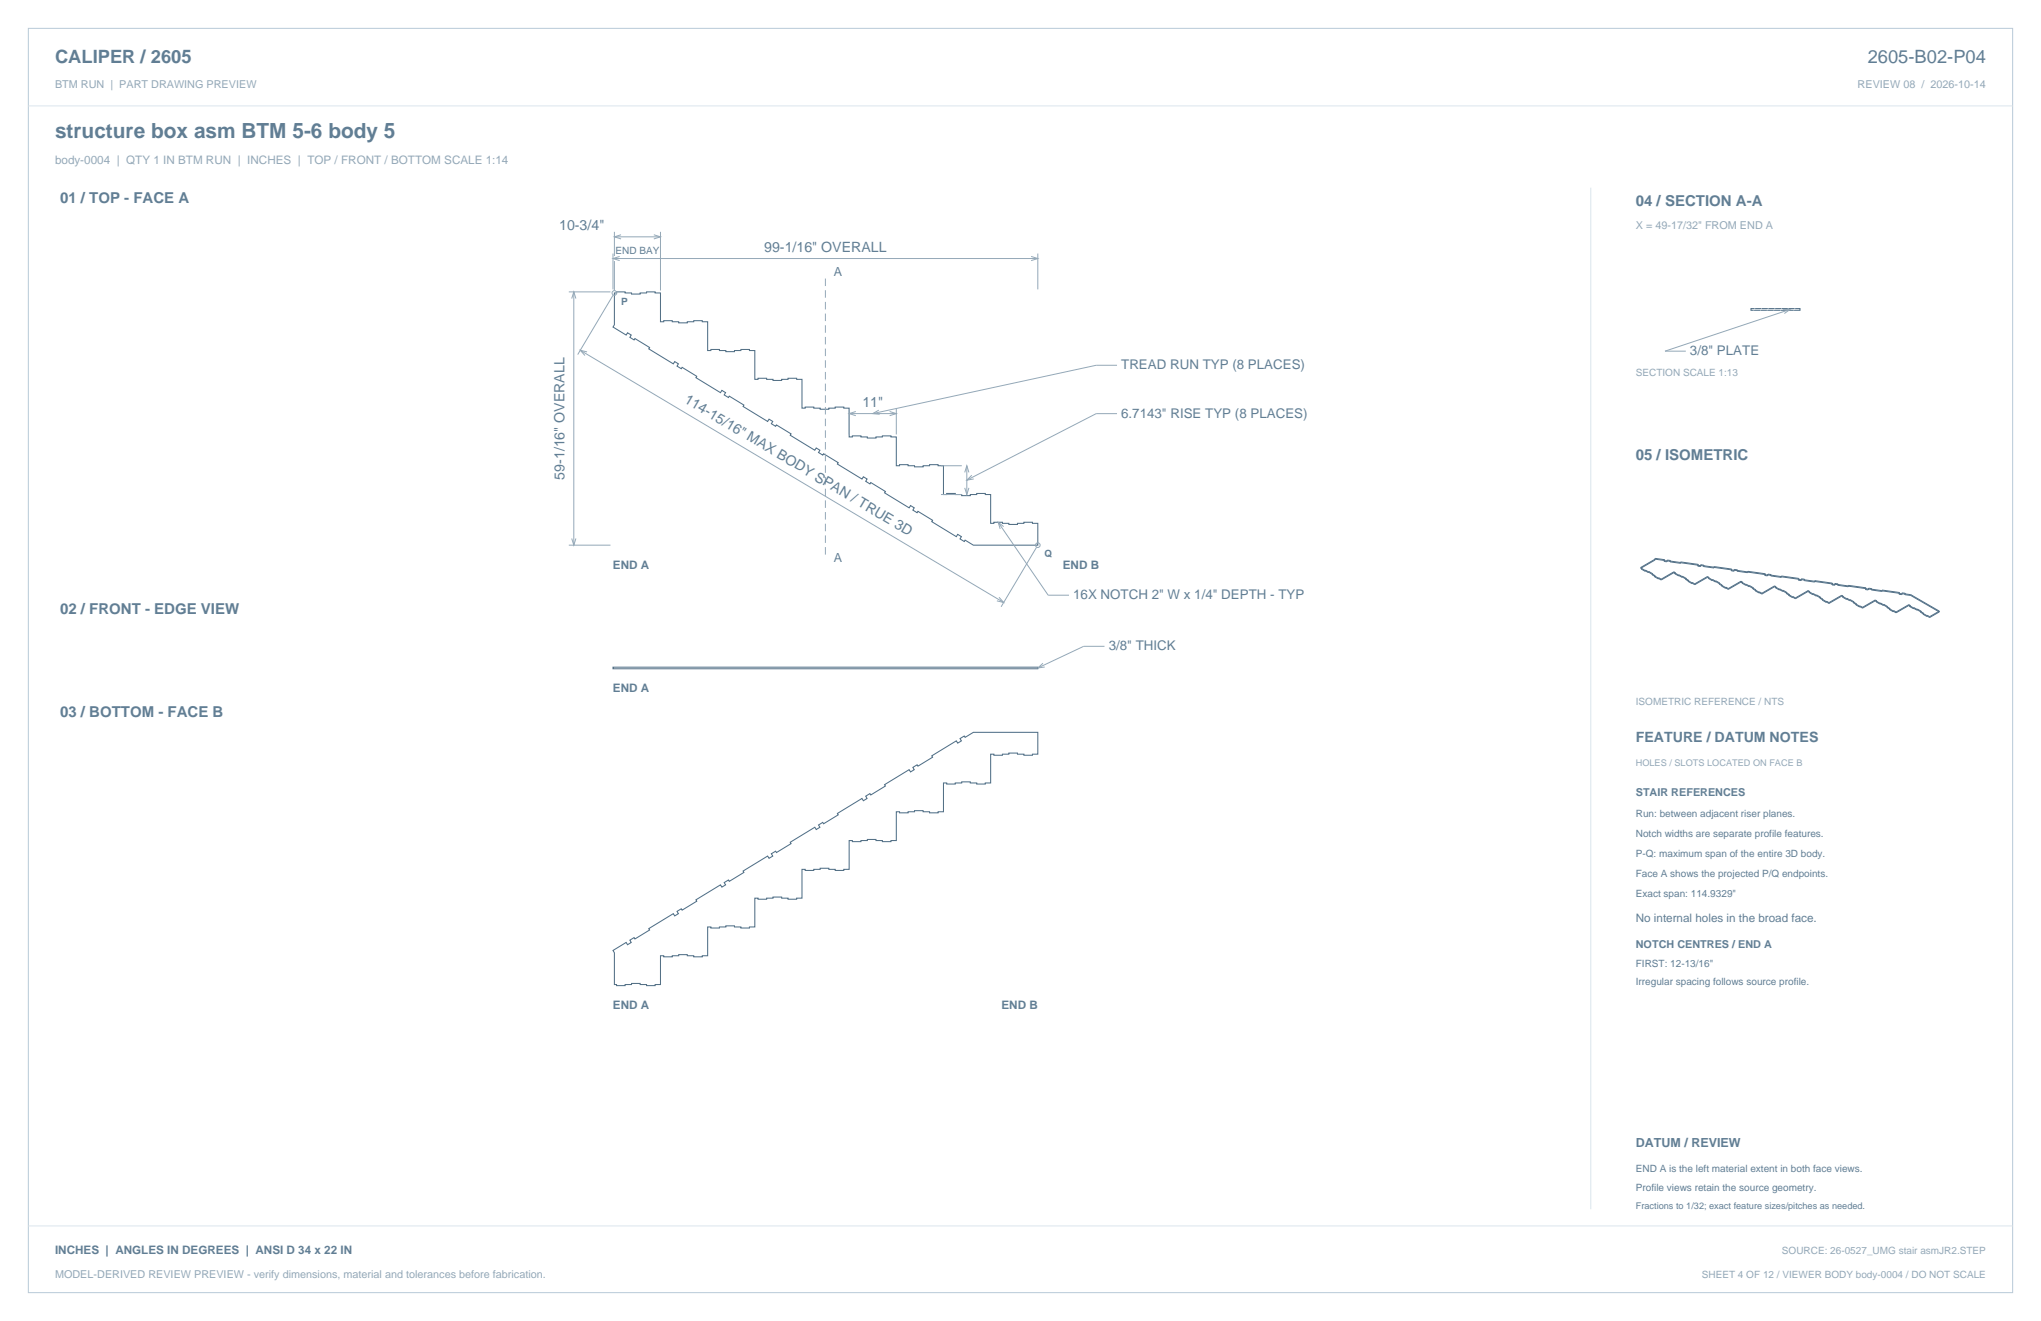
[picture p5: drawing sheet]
<svg xmlns="http://www.w3.org/2000/svg" width="864mm" height="559mm" viewBox="0 0 864 559" stroke-linecap="round" stroke-linejoin="round" font-family="sans-serif">
<path d="M12 12h839.6v534.8h-839.6z" fill="none" stroke="#b8cad8" stroke-width=".42"/>
<path d="M12 44.8h839.6M673.1 79.4v432.1" fill="none" stroke="#dbe5ed" stroke-width=".42"/>
<path d="M260 123.9h.9v-.4h3.6v.4h2.7v.5h3.7v-.5h2.7v-.4h3.6v.4h2.3v12.2h1.3v-.4h3.7v.4h2.7v.5h3.6v-.5h2.7v-.4h3.7v.4h2.2v12.2h1.4v-.5h3.6v.5h2.7v.5h3.7v-.5h2.7v-.5h3.6v.5h2.3v12.2h1.3v-.5h3.7v.5h2.7v.4h3.6v-.4h2.7v-.5h3.7v.5h2.2v12.2h1.4v-.5h3.6v.5h2.7v.4h3.7v-.4h2.7v-.5h3.6v.5h2.3v12.1h1.4v-.4h3.6v.4h2.7v.5h3.6v-.5h2.8v-.4h3.6v.4h2.3v12.2h1.3v-.4h3.6v.4h2.8v.5h3.6v-.5h2.7v-.4h3.6v.4h2.3v12.2h1.4v-.5h3.6v.5h2.7v.5h3.7v-.5h2.7v-.5h3.6v.5h2.3v12.2h1.3v-.5h3.7v.5h2.7v.4h3.6v-.4h2.7v-.5h3.7v.5h2.2v9.2h-27.3l-3.4-2.1-.4 .6-1.8-1.1 .6-1-1.6-1-.6 1-10.4-6.3 .4-.6-6.2-3.8-.4 .6-1.7-1.1 .5-1-1.5-.9-.6 .9-10.4-6.3 .3-.6-6.2-3.8-.3 .6-1.8-1.1 .6-1-1.6-.9-.6 .9-10.4-6.3 .4-.6-6.2-3.8-.4 .6-1.8-1.1 .6-.9-1.5-1-.6 1-10.4-6.4 .3-.6-6.2-3.7-.3 .5-1.8-1.1 .6-.9-1.6-1-.6 1-10.4-6.4 .4-.5-6.2-3.8-.4 .6-1.8-1.1 .6-1-1.6-1-.5 1-10.4-6.3 .3-.6-6.2-3.8-.3 .6-1.8-1.1 .6-1-1.6-.9-.6 .9-10.4-6.3 .4-.6-6.2-3.8-.4 .6-1.8-1.1 .6-1-1.6-.9-.6 .9-5.5-3.4 .6-.9zM259.4 402.1l5.5-3.4 .6 .9 1.6-.9-.6-1 1.8-1.1 .4 .6 6.2-3.8-.4-.6 10.4-6.3 .6 1 1.6-1-.6-1 1.8-1.1 .3 .6 6.2-3.8-.3-.6 10.4-6.3 .5 1 1.6-1-.6-1 1.8-1.1 .4 .6 6.2-3.8-.4-.5 10.4-6.4 .6 1 1.6-1-.6-.9 1.8-1.1 .3 .5 6.2-3.7-.3-.6 10.4-6.4 .6 1 1.5-1-.6-.9 1.8-1.1 .4 .6 6.2-3.8-.4-.6 10.4-6.3 .6 .9 1.6-.9-.6-1 1.8-1.1 .3 .6 6.2-3.8-.3-.6 10.4-6.3 .6 .9 1.5-.9-.5-1 1.7-1.1 .4 .6 6.2-3.8-.4-.6 10.4-6.3 .6 1 1.6-1-.6-1 1.8-1.1 .4 .6 3.4-2.1h27.3v9.2h-2.2v.5h-3.7v-.5h-2.7v-.4h-3.6v.4h-2.7v.5h-3.7v-.5h-1.3v12.2h-2.3v.5h-3.6v-.5h-2.7v-.5h-3.7v.5h-2.7v.5h-3.6v-.5h-1.4v12.2h-2.3v.4h-3.6v-.4h-2.7v-.5h-3.6v.5h-2.8v.4h-3.6v-.4h-1.3v12.2h-2.3v.4h-3.6v-.4h-2.8v-.5h-3.6v.5h-2.7v.4h-3.6v-.4h-1.4v12.2h-2.3v.4h-3.6v-.4h-2.7v-.5h-3.7v.5h-2.7v.4h-3.6v-.4h-1.4v12.1h-2.2v.5h-3.7v-.5h-2.7v-.4h-3.6v.4h-2.7v.5h-3.7v-.5h-1.3v12.2h-2.3v.5h-3.6v-.5h-2.7v-.5h-3.7v.5h-2.7v.5h-3.6v-.5h-1.4v12.2h-2.2v.4h-3.7v-.4h-2.7v-.5h-3.6v.5h-2.7v.4h-3.7v-.4h-1.3v12.2h-2.3v.4h-3.6v-.4h-2.7v-.5h-3.7v.5h-2.7v.4h-3.6v-.4h-.9v-13.5z" fill="none" stroke="#536f85" stroke-width=".44"/>
<g fill="none" stroke="#93a8b9" stroke-width=".42">
<path d="M260 98.1v10.2M262.8 99.3l-2.8 .9 2.8 .9M276.6 99.3l2.9 .9-2.9 .9M279.5 98.1v24.8M259.4 107.2v15.2M259.4 109.4h179.7M260 110.4v12.5M260 100.2h19.5M262.2 108.5l-2.8 .9 2.8 .8M436.3 108.5l2.8 .9-2.8 .8M439.1 107.2v15.2M240.7 123.5h17.6"/>
<path d="M241.9 126.3l.9-2.8 .9 2.8M242.8 123.5v107.1M259.4 124.8l-15 25.2M245.5 148.2l179.2 106.7M248.4 148.9l-2.9-.7 2 2.2M472.6 154.5h-8.8l-94.5 20.5M359.3 172.8v11M359.3 175h20M362.1 174.1l-2.8 .9 2.8 .8M371.8 173.5l-2.5 1.5 2.9 .2M376.4 174.1l2.9 .9-2.9 .8M379.3 172.8v11"/>
<path d="M472.6 175h-8.8l-54.7 28.1M398.2 197h8.8M408.2 199.8l.9-2.8 .9 2.8M409.1 197v12.2M398.2 209.2h8.8M408.2 206.4l.9 2.8 .9-2.8M411.2 201l-2.1 2.1 2.9-.5M240.7 230.6h17.6M241.9 227.8l.9 2.8 .9-2.8M422.3 220.9l21.2 30.9h8.8M424.7 222.8l-2.4-1.9 .9 2.9M438.6 231.5l-15 25.2"/>
<path d="M422.7 252.7l2 2.2-2.9-.7M467.3 273.4h-8.8l-19.4 9.2M441.3 280.6l-2.2 2 3-.4"/>
<circle cx="260" cy="123.9" r=".99"/>
<circle cx="439.1" cy="230.6" r=".99"/>
</g>
<path d="M349.2 117.8v118.1" fill="none" stroke="#93a8b9" stroke-width=".42" stroke-dasharray="3.2 1.8" stroke-linecap="butt"/>
<path d="M259.4 282.2h179.7v.7h-179.7z" fill="none" stroke="#536f85" stroke-width=".42"/>
<path d="M740.9 130.5h20.7v.8h-20.7z" fill-rule="evenodd" fill="#f2f6f9" stroke="#536f85" stroke-width=".42"/>
<path d="M742.7 130.5l-.8 .8M745.5 130.5l-.7 .8M748.3 130.5l-.7 .8M751.1 130.5l-.7 .8M754 130.5l-.8 .8M756.8 130.5l-.8 .8M759.6 130.5l-.7 .8M12 518.6h839.6" fill="none" stroke="#dbe5ed" stroke-width=".42"/>
<path d="M754.5 131l2.9-.1-2.4 1.7M757.4 130.9l-52.9 17.6h8.8" fill="none" stroke="#93a8b9" stroke-width=".42"/>
<g fill="none" stroke="#536f85" stroke-width=".42">
<path d="M700.2 236.6l-5.9 3.4M700.2 236.6v.3M700.2 236.9l-5.9 3.5M700.4 236.5l3.9 .6M700.4 236.2v.3M700.4 236.2l3.9 .6M700.4 236.5l-.2 .4M700.4 236.2l-.2 .4M704.2 237.1l1.1 .2M704.2 237.5l1.1 .2M704.2 237.1v.4M704.3 237.1l-.1 .4"/>
<path d="M704.3 236.8v.3M704.3 236.8l-.1 .3M705.3 237.3v.4M705.5 236.9v.4M705.5 237.3l1.2 .1M705.5 236.9l1.2 .2M705.5 237.3l-.2 .4M705.5 236.9l-.2 .4M706.6 237.7l4.4 .6M706.6 237.3l4.4 .6M706.6 237.3v.4M706.7 237.1l-.1 .2"/>
<path d="M706.7 237.4l-.1 .3M706.7 237.1v.3M711 237.9v.4M711.1 238l7.4 1.1M711.1 237.7l7.4 1M711.1 238l-.1 .3M711.1 237.7v.3M711.1 237.7l-.1 .2M718.4 239.1l1.1 .2M718.4 239.1v.4M718.4 239.5l1.1 .1M718.5 238.7l-.1 .4"/>
<path d="M718.5 238.7v.4M718.5 239.1l-.1 .4M719.5 239.3v.3M719.7 239.2l1.2 .2M719.7 238.9l1.2 .2M719.7 238.9v.3M719.7 238.9l-.2 .4M719.7 239.2l-.2 .4M720.8 239.3l4.4 .6M720.8 239.7l4.4 .6M720.8 239.3v.4M720.9 239.1v.3"/>
<path d="M720.9 239.1l-.1 .2M720.9 239.4l-.1 .3M725.2 239.9v.4M725.3 239.7l7.4 1M725.3 239.7v.3M725.3 239.7l-.1 .2M694.3 240v.4M694.3 240.4l.4 .2M694.3 240l.4 .3M694.5 240.7l1.6 .9M694.5 240.4v.3M694.5 240.4l1.6 .9"/>
<path d="M694.7 240.3l-.2 .1M694.7 240.6l-.2 .1M694.7 240.3v.3M696.1 241.3v.3M696.3 241.5l-.2 .1M696.3 241.5l1.2 .7M696.3 241.2v.3M696.3 241.2l-.2 .1M696.3 241.2l1.2 .7M697.5 241.9v.3M697.7 241.8l1.6 .9M697.7 242.1l-.2 .1"/>
<path d="M697.7 241.8l-.2 .1M697.7 242.1l1.6 .9M697.7 241.8v.3M699.1 243.2l1.2 .6M699.1 242.8v.4M699.1 242.8l1.2 .7M699.3 242.7l-.2 .1M699.3 242.7v.3M699.3 243l-.2 .2M700.1 244l1.6 .9M700.1 243.6v.4M700.1 243.6l1.6 .9"/>
<path d="M700.3 243.8l-.2 .2M700.3 243.5v.3M700.3 243.5l-.2 .1M701.7 244.5v.4M701.9 244.8l1 .5M701.9 244.4l-.2 .1M701.9 244.4l1 .6M701.9 244.8l-.2 .1M701.9 244.4v.4M702.9 245v.3M708.3 241.9l.6 .3M708.3 241.9l-5.4 3.1"/>
<path d="M708.3 242.2l.6 .4M708.3 241.9v.3M708.3 242.2l-5.4 3.1M708.7 242.4l1.6 .9M708.7 242.4v.3M708.7 242.7l1.6 .9M708.9 242.2v.4M708.9 242.2l-.2 .2M708.9 242.6l-.2 .1M710.3 243.3v.3M710.5 243.2l-.2 .1M710.5 243.2l1.2 .7"/>
<path d="M710.5 243.5l-.2 .1M710.5 243.5l1.2 .7M710.5 243.2v.3M711.7 243.9v.3M711.9 243.7l1.6 1M711.9 244.1l1.6 .9M711.9 243.7l-.2 .2M711.9 244.1l-.2 .1M711.9 243.7v.4M713.3 244.8l1.2 .7M713.3 245.1l1.2 .7M713.3 244.8v.3"/>
<path d="M713.5 244.7v.3M713.5 245l-.2 .1M713.5 244.7l-.2 .1M714.3 245.6l1.6 .9M714.3 245.9l1.6 1M714.3 245.6v.3M714.5 245.5l-.2 .1M714.5 245.8l-.2 .1M714.5 245.5v.3M715.9 246.5v.4M716.1 246.4v.4M716.1 246.4l1 .6"/>
<path d="M716.1 246.4l-.2 .1M716.1 246.8l1 .5M716.1 246.8l-.2 .1M717.1 247v.3M722.5 243.9l-5.4 3.1M722.5 243.9l.6 .3M722.5 244.2l.6 .4M722.5 243.9v.3M722.5 244.2l-5.4 3.1M722.9 244.7l1.6 .9M722.9 244.3l1.6 1M722.9 244.3v.4"/>
<path d="M723.1 244.2v.4M723.1 244.2l-.2 .1M723.1 244.6l-.2 .1M724.5 245.3v.3M724.7 245.2l1.2 .6M724.7 245.2l-.2 .1M724.7 245.5l1.2 .7M724.7 245.5l-.2 .1M724.7 245.2v.3M725.3 240l7.4 1.1M725.3 240l-.1 .3M725.9 245.8v.4"/>
<path d="M726.1 245.7v.4M726.1 245.7l-.2 .1M726.1 245.7l1.6 1M726.1 246.1l1.6 .9M726.1 246.1l-.2 .1M727.5 246.8l1.2 .7M727.5 247.1l1.2 .7M727.5 246.8v.3M727.7 246.7l-.2 .1M727.7 246.7v.3M727.7 247l-.2 .1M728.5 247.6v.3"/>
<path d="M728.5 247.9l1.6 1M728.5 247.6l1.6 .9M728.7 247.8l-.2 .1M728.7 247.5l-.2 .1M728.7 247.5v.3M730.1 248.5v.4M730.3 248.7l-.2 .2M730.3 248.4l1 .6M730.3 248.7l1 .6M730.3 248.4v.3M730.3 248.4l-.2 .1M731.3 249v.3"/>
<path d="M732.6 241.1l1.1 .2M732.6 241.5l1.1 .1M732.6 241.1v.4M732.7 240.7v.4M732.7 241.1l-.1 .4M732.7 240.7l-.1 .4M733.7 241.3v.3M733.9 241.2l-.2 .4M733.9 241.2l1.2 .2M733.9 240.9l1.2 .2M733.9 240.9l-.2 .4M733.9 240.9v.3"/>
<path d="M735 241.3l4.4 .6M735 241.6l4.4 .7M735 241.3v.3M735.1 241.4l-.1 .2M735.1 241.1l-.1 .2M735.1 241.1v.3M736.7 245.9v.3M736.7 246.2l-5.4 3.1M736.7 245.9l.6 .3M736.7 246.2l.6 .4M736.7 245.9l-5.4 3.1M737.1 246.3v.4"/>
<path d="M737.1 246.7l1.6 .9M737.1 246.3l1.6 1M737.3 246.2v.4M737.3 246.2l-.2 .1M737.3 246.6l-.2 .1M738.7 247.3v.3M738.9 247.1v.4M738.9 247.5l-.2 .1M738.9 247.1l1.2 .7M738.9 247.5l1.2 .7M738.9 247.1l-.2 .2M739.4 241.9v.4"/>
<path d="M739.5 242l7.4 1M739.5 241.7l7.4 1M739.5 242l-.1 .3M739.5 241.7l-.1 .2M739.5 241.7v.3M740.1 247.8v.4M740.3 247.7v.4M740.3 248.1l-.2 .1M740.3 247.7l1.6 .9M740.3 248.1l1.6 .9M740.3 247.7l-.2 .1M741.7 248.8l1.2 .6"/>
<path d="M741.7 249.1l1.2 .7M741.7 248.8v.3M741.9 248.6v.4M741.9 248.6l-.2 .2M741.9 249l-.2 .1M742.7 249.9l1.6 .9M742.7 249.6v.3M742.7 249.6l1.6 .9M742.9 249.4l-.2 .2M742.9 249.4v.4M742.9 249.8l-.2 .1M744.3 250.5v.3"/>
<path d="M744.5 250.4l-.2 .1M744.5 250.7l-.2 .1M744.5 250.4l1 .6M744.5 250.7l1 .6M744.5 250.4v.3M745.5 251v.3M746.8 243.1l1.1 .2M746.8 243.4l1.1 .2M746.8 243.1v.3M746.9 243l-.1 .4M746.9 242.7v.3M746.9 242.7l-.1 .4"/>
<path d="M747.9 243.3v.3M748 243.2l1.3 .2M748 242.9v.3M748 242.9l1.3 .1M748 242.9l-.1 .4M748 243.2l-.1 .4M749.2 243.3l4.4 .6M749.2 243.6l4.4 .6M749.2 243.3v.3M749.3 243l-.1 .3M749.3 243v.4M749.3 243.4l-.1 .2"/>
<path d="M750.9 247.8l.6 .4M750.9 248.2l.6 .3M750.9 247.8l-5.4 3.2M750.9 248.2l-5.4 3.1M750.9 247.8v.4M751.3 248.7l1.6 .9M751.3 248.3l1.6 .9M751.3 248.3v.4M751.5 248.5l-.2 .2M751.5 248.2v.3M751.5 248.2l-.2 .1M752.9 249.2v.4"/>
<path d="M753.1 249.1l-.2 .1M753.1 249.1l1.2 .7M753.1 249.5l1.2 .7M753.1 249.1v.4M753.1 249.5l-.2 .1M753.6 243.9v.3M753.7 243.7l7.4 1M753.7 244l8.4 1.2M753.7 244l-.1 .2M753.7 243.7v.3M753.7 243.7l-.1 .2M754.3 249.8v.4"/>
<path d="M754.5 250l1.6 1M754.5 250l-.2 .2M754.5 249.7v.3M754.5 249.7l-.2 .1M754.5 249.7l1.6 .9M755.9 250.7v.4M755.9 250.7l1.2 .7M755.9 251.1l1.2 .7M756.1 250.6l-.2 .1M756.1 251l-.2 .1M756.1 250.6v.4M756.9 251.9l1.6 .9"/>
<path d="M756.9 251.5l1.6 1M756.9 251.5v.4M757.1 251.4v.4M757.1 251.4l-.2 .1M757.1 251.8l-.2 .1M758.5 252.5v.3M758.7 252.4v.3M758.7 252.4l1 .5M758.7 252.7l-.2 .1M758.7 252.7l1 .6M758.7 252.4l-.2 .1M759.7 252.9v.4"/>
<path d="M761 245.4l1.1 .2M761.1 244.7l-.1 .7M762.1 245.2v.4M762.2 244.8l1.3 .2M762.2 245.2l1.3 .2M762.2 244.8v.4M762.2 244.8l-.1 .4M762.2 245.2l-.1 .4M763.4 245.3l4.4 .6M763.4 245.6l4.4 .6M763.4 245.3v.3M763.5 245v.4"/>
<path d="M763.5 245l-.1 .3M763.5 245.4l-.1 .2M765.1 250.2l.6 .3M765.1 249.8l.6 .4M765.1 249.8v.4M765.1 249.8l-5.4 3.1M765.1 250.2l-5.4 3.1M765.5 250.3v.3M765.5 250.6l1.6 1M765.5 250.3l1.6 .9M765.7 250.2l-.2 .1M765.7 250.5l-.2 .1"/>
<path d="M765.7 250.2v.3M767.1 251.2v.4M767.3 251.4l1.2 .7M767.3 251.1l1.2 .7M767.3 251.4l-.2 .2M767.3 251.1l-.2 .1M767.3 251.1v.3M767.8 245.9v.3M767.9 245.6l7.4 1.1M767.9 246l8.4 1.2M767.9 245.6v.4M767.9 245.6l-.1 .3"/>
<path d="M767.9 246l-.1 .2M768.5 251.8v.3M768.7 252l-.2 .1M768.7 251.7v.3M768.7 252l1.6 1M768.7 251.7l1.6 .9M768.7 251.7l-.2 .1M770.1 252.7v.4M770.1 253.1l1.2 .7M770.1 252.7l1.2 .7M770.3 253l-.2 .1M770.3 252.6v.4"/>
<path d="M770.3 252.6l-.2 .1M771.1 253.5v.4M771.1 253.9l1.6 .9M771.1 253.5l1.6 1M771.3 253.4v.4M771.3 253.4l-.2 .1M771.3 253.8l-.2 .1M772.7 254.5v.3M772.9 254.7l1 .6M772.9 254.3l1 .6M772.9 254.3l-.2 .2M772.9 254.7l-.2 .1"/>
<path d="M772.9 254.3v.4M773.9 254.9v.4M775.2 247.4l1.1 .2M775.3 246.7l-.1 .7M776.3 247.2v.4M776.4 246.8l1.3 .2M776.4 247.2l1.3 .2M776.4 247.2l-.1 .4M776.4 246.8v.4M776.4 246.8l-.1 .4M777.6 247.2l4.4 .7M777.6 247.6l4.4 .6"/>
<path d="M777.6 247.2v.4M777.7 247v.4M777.7 247l-.1 .2M777.7 247.4l-.1 .2M779.3 251.8l.6 .4M779.3 252.2l.6 .3M779.3 251.8l-5.4 3.1M779.3 252.2l-5.4 3.1M779.3 251.8v.4M779.7 252.6l1.6 .9M779.7 252.3l1.6 .9M779.7 252.3v.3"/>
<path d="M779.9 252.2l-.2 .1M779.9 252.5l-.2 .1M779.9 252.2v.3M781.3 253.2v.3M781.5 253.1l1.2 .7M781.5 253.1v.3M781.5 253.4l1.2 .7M781.5 253.4l-.2 .1M781.5 253.1l-.2 .1M782 247.9v.3M782.1 247.6l7.4 1.1M782.1 248l7.4 1"/>
<path d="M782.1 247.6v.4M782.1 248l-.1 .2M782.1 247.6l-.1 .3M782.7 253.8v.3M782.9 253.7l1.6 .9M782.9 253.7v.3M782.9 254l1.6 .9M782.9 253.7l-.2 .1M782.9 254l-.2 .1M784.3 254.7l1.2 .7M784.3 255.1l1.2 .6M784.3 254.7v.4"/>
<path d="M784.5 254.6l-.2 .1M784.5 254.6v.3M784.5 254.9l-.2 .2M785.3 255.9l1.6 .9M785.3 255.5l1.6 .9M785.3 255.5v.4M785.5 255.4l-.2 .1M785.5 255.7l-.2 .2M785.5 255.4v.3M786.9 256.4v.4M787.1 256.3l1 .6M787.1 256.3l-.2 .1"/>
<path d="M787.1 256.7l1 .6M787.1 256.3v.4M787.1 256.7l-.2 .1M788.1 256.9v.4M789.4 249.1l1.1 .1M789.4 249.4l1.1 .2M789.4 249.1v.3M789.5 249l-.1 .4M789.5 248.7v.3M789.5 248.7l-.1 .4M790.5 249.2v.4M790.6 248.8l1.3 .2"/>
<path d="M790.6 249.2l1.3 .1-.1 .3M790.6 248.8l-.1 .4M790.6 249.2l-.1 .4M790.6 248.8v.4M791.8 249.6l4.4 .6M791.9 249l-.1 .6M791.9 249l-.1 .2 4.4 .6M793.5 253.8l.6 .3M793.5 254.1l.6 .4M793.5 253.8l-5.4 3.1M793.5 253.8v.3M793.5 254.1l-5.4 3.2"/>
<path d="M793.9 254.6l1.6 .9M793.9 254.3l1.6 .9M793.9 254.3v.3M794.1 254.5l-.2 .1M794.1 254.1v.4M794.1 254.1l-.2 .2M795.5 255.2v.3M795.7 255.1l1.2 .7M795.7 255.1l-.2 .1M795.7 255.4l1.2 .7M795.7 255.4l-.2 .1M795.7 255.1v.3"/>
<path d="M796.2 249.8v.4M796.3 249.6v.4M796.3 249.6l7.4 1M796.3 250l7.4 1M796.3 250l-.1 .2M796.3 249.6l-.1 .2M796.9 255.8v.3M797.1 256l1.6 .9M797.1 256l-.2 .1M797.1 255.6l-.2 .2M797.1 255.6v.4M797.1 255.6l1.6 1"/>
<path d="M798.5 256.7l1.2 .7M798.5 257l1.2 .7M798.5 256.7v.3M798.7 256.9l-.2 .1M798.7 256.6v.3M798.7 256.6l-.2 .1M799.5 257.8l1.6 1M799.5 257.5l1.6 .9M799.5 257.5v.3M799.7 257.7l-.2 .1M799.7 257.4v.3M799.7 257.4l-.2 .1"/>
<path d="M801.1 258.4v.4M801.3 258.3l1 .6M801.3 258.7l1 .5M801.3 258.7l-.2 .1M801.3 258.3l-.2 .1M801.3 258.3v.4M802.3 258.9v.3M803.6 251l1.1 .2M803.6 251.4l1.1 .1M803.6 251v.4M803.7 250.6l-.1 .4M803.7 251l-.1 .4"/>
<path d="M803.7 250.6v.4M804.7 251.2v.3M804.8 250.8l1.3 .2M804.8 251.1l1.3 .2M804.8 251.1l-.1 .4M804.8 250.8l-.1 .4M804.8 250.8v.3M806 251.6l2.5 .3M806 251.2v.4M806 251.2l2.5 .4M806.1 251l-.1 .2M806.1 251.3l-.1 .3"/>
<path d="M806.1 251v.3M807.7 255.8l-5.4 3.1M807.7 256.1l.6 .4M807.7 255.8l.6 .3M807.7 255.8v.3M807.7 256.1l-5.4 3.1M808.1 256.6l1.6 .9M808.1 256.2l1.6 1M808.1 256.2v.4M808.3 256.5l-.2 .1M808.3 256.1l-.2 .1M808.3 256.1v.4"/>
<path d="M808.5 251.6v.3M808.5 251.6l12.1 6.9M808.5 251.9l12.1 7M809.7 257.2v.3M809.9 257.1v.3M809.9 257.1l-.2 .1M809.9 257.4l1.2 .7M809.9 257.4l-.2 .1M809.9 257.1l1.2 .6M811.1 257.7v.4M811.3 258l-.2 .1M811.3 258l1.6 .9"/>
<path d="M811.3 257.6l-.2 .1M811.3 257.6v.4M811.3 257.6l1.6 1M812.7 259l1.2 .7M812.7 258.7v.3M812.7 258.7l1.2 .7M812.9 258.6l-.2 .1M812.9 258.9l-.2 .1M812.9 258.6v.3M813.7 259.5v.3M813.7 259.8l1.6 1M813.7 259.5l1.6 .9"/>
<path d="M813.9 259.7l-.2 .1M813.9 259.4l-.2 .1M813.9 259.4v.3M820.6 258.9l-4.1 2.3M820.6 258.5v.4M820.6 258.5l-4.1 2.4M815.3 260.4v.4M815.5 260.6l1 .6M815.5 260.3v.3M815.5 260.3l-.2 .1M815.5 260.3l1 .6M815.5 260.6l-.2 .2"/>
<path d="M816.5 260.9v.3"/>
</g>
<text font-size="8.8" fill="#617e94" x="23.3" y="58.2">structure box asm BTM 5-6 body 5</text>
<g font-size="7.8" fill="#617e94">
<text x="23.3" y="26.8">CALIPER / 2605</text>
<text x="790.3" y="26.8">2605-B02-P04</text>
</g>
<g font-size="6.3" fill="#617e94">
<text x="25.4" y="86.1">01 / TOP - FACE A</text>
<text x="692.1" y="87.1">04 / SECTION A-A</text>
<text x="692.1" y="194.4">05 / ISOMETRIC</text>
<text x="25.4" y="259.6">02 / FRONT - EDGE VIEW</text>
<text x="25.4" y="303.4">03 / BOTTOM - FACE B</text>
</g>
<g font-size="6" fill="#617e94">
<text x="236.6" y="97.4">10-3/4&quot;</text>
<text x="323.4" y="106.5">99-1/16&quot; OVERALL</text>
<text x="289.2" y="170.1" transform="rotate(31 289.2 170.1)">114-15/16&quot; MAX BODY SPAN / TRUE 3D</text>
<text x="364.9" y="172.1">11&quot;</text>
<text x="238.9" y="202.9" transform="rotate(-90 238.9 202.9)">59-1/16&quot; OVERALL</text>
<text x="692.1" y="314">FEATURE / DATUM NOTES</text>
</g>
<g font-size="5.6" fill="#617e94">
<text x="715.1" y="150.3">3/8&quot; PLATE</text>
<text x="474.4" y="156.3">TREAD RUN TYP (8 PLACES)</text>
<text x="474.4" y="176.7">6.7143&quot; RISE TYP (8 PLACES)</text>
<text x="454.1" y="253.5">16X NOTCH 2&quot; W x 1/4&quot; DEPTH - TYP</text>
<text x="469.1" y="275.2">3/8&quot; THICK</text>
</g>
<g font-size="5.3" fill="#617e94">
<text x="352.8" y="116.8">A</text>
<text x="352.8" y="237.7">A</text>
<text x="692.1" y="485.1">DATUM / REVIEW</text>
</g>
<text font-size="4.9" fill="#93a8b9" x="23.3" y="69.5">body-0004 | QTY 1 IN BTM RUN | INCHES | TOP / FRONT / BOTTOM SCALE 1:14</text>
<g font-size="4.9" fill="#617e94">
<text x="259.4" y="240.8">END A</text>
<text x="449.7" y="240.8">END B</text>
<text x="259.4" y="292.8">END A</text>
<text x="692.1" y="390.2">No internal holes in the broad face.</text>
<text x="259.4" y="426.8">END A</text>
<text x="423.8" y="426.8">END B</text>
<text x="23.3" y="530.6">INCHES | ANGLES IN DEGREES | ANSI D 34 x 22 IN</text>
</g>
<g font-size="4.6" fill="#93a8b9">
<text x="23.3" y="37">BTM RUN | PART DRAWING PREVIEW</text>
<text x="786" y="37">REVIEW 08 / 2026-10-14</text>
<text x="692.1" y="97">X = 49-17/32&quot; FROM END A</text>
<text x="23.3" y="540.5">MODEL-DERIVED REVIEW PREVIEW - verify dimensions, material and tolerances before fabrication.</text>
</g>
<g font-size="4.6" fill="#617e94">
<text x="692.1" y="336.9">STAIR REFERENCES</text>
<text x="692.1" y="401.1">NOTCH CENTRES / END A</text>
</g>
<g font-size="4.2" fill="#617e94">
<text x="260.4" y="107.2">END BAY</text>
<text x="262.8" y="128.9">P</text>
<text x="441.9" y="235.6">Q</text>
<text x="692.1" y="345.7">Run: between adjacent riser planes.</text>
<text x="692.1" y="354.2">Notch widths are separate profile features.</text>
<text x="692.1" y="362.7">P-Q: maximum span of the entire 3D body.</text>
<text x="692.1" y="371.1">Face A shows the projected P/Q endpoints.</text>
<text x="692.1" y="379.6">Exact span: 114.9329&quot;</text>
<text x="692.1" y="408.9">FIRST: 12-13/16&quot;</text>
<text x="692.1" y="416.6">Irregular spacing follows source profile.</text>
<text x="692.1" y="495.7">END A is the left material extent in both face views.</text>
<text x="692.1" y="503.8">Profile views retain the source geometry.</text>
</g>
<g font-size="4.2" fill="#93a8b9">
<text x="692.1" y="159.1">SECTION SCALE 1:13</text>
<text x="692.1" y="298.1">ISOMETRIC REFERENCE / NTS</text>
<text x="754" y="530.6">SOURCE: 26-0527_UMG stair asmJR2.STEP</text>
<text x="720.1" y="540.5">SHEET 4 OF 12 / VIEWER BODY body-0004 / DO NOT SCALE</text>
</g>
<text font-size="3.9" fill="#93a8b9" x="692.1" y="323.8">HOLES / SLOTS LOCATED ON FACE B</text>
<text font-size="3.9" fill="#617e94" x="692.1" y="511.5">Fractions to 1/32; exact feature sizes/pitches as needed.</text>
</svg>
